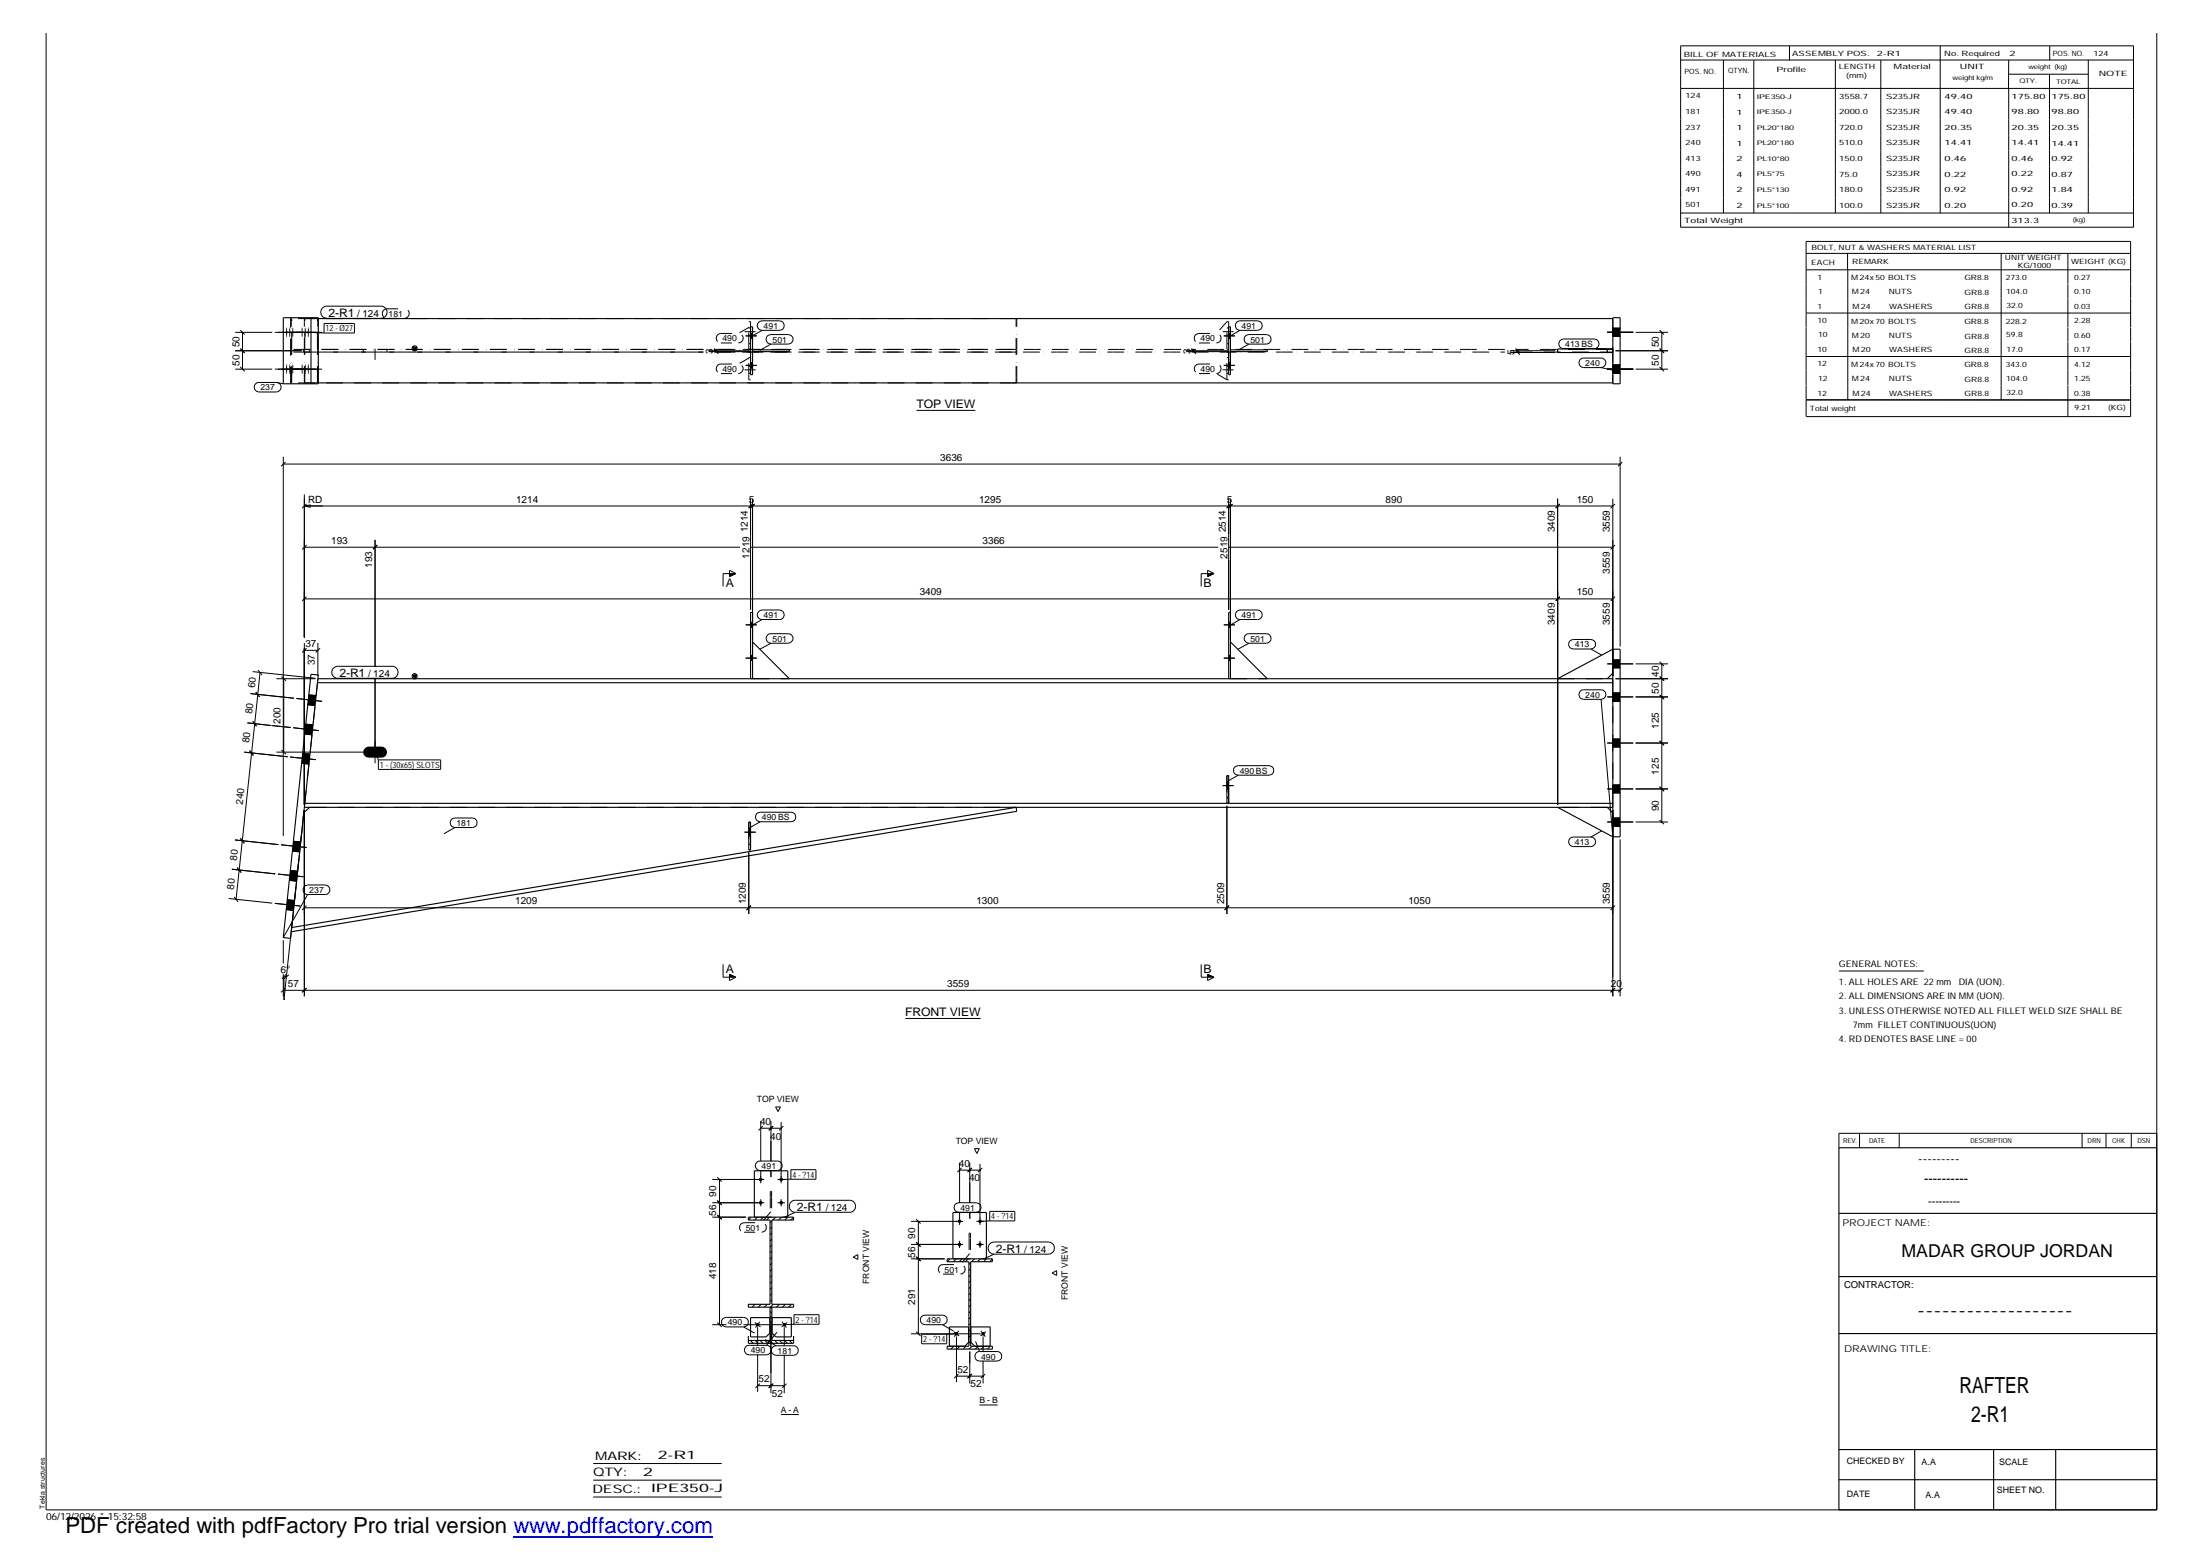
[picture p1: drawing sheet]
<svg xmlns="http://www.w3.org/2000/svg" width="420mm" height="297mm" viewBox="0 0 420 297" stroke-linecap="round" stroke-linejoin="round" font-family="sans-serif">
<g fill="none" stroke="#000" stroke-width=".19">
<path d="M321 8.7h86.5v34.7h-86.5zM321 11.5h86.5M321 16.9h86.5M329.1 11.5v29.2M334.9 11.5v29.2M341.8 8.8v2.7M350.5 11.5v29.2M359.2 11.5v29.2M370.5 8.7v32M383.6 11.5v5.4M383.6 14.2h15.3M383.6 16.9v26.5"/>
<path d="M391.4 14.2v26.5M391.5 8.8v2.7M398.8 11.5v29.2M411.9 6.3v281.9h-403.1v-281.9M61.6 58.8l.6-.4h10.6a1.16 1.16 0 0 1 1.1 1.2 1.16 1.16 0 0 1-1.1 1.2h-10.4a1.16 1.16 0 0 1-1.1-.7 1.16 1.16 0 0 1 .3-1.3zM321 40.7h86.5M344.9 51.5h62M344.9 48.4h62M344.9 59.8h62M352.8 48.4v3.1M352.9 51.5v24.9M382.2 48.4v28"/>
<path d="M394.9 48.4v5.8M394.9 54.3v8.2M406.9 54.2v-8.1h-62v33.4M406.9 54.3v8.2M44.9 70.5h7.1M44.9 63.4h7.1M44.9 67h12.7M45.9 70l.8 .9M45.9 66.5l.8 .9-.7-.8M45.9 63l.8 .9M46.3 63.4v7.1M48.8 73.3l.6-.3h3.4a.91 .91 0 0 1 .9 .9 .91 .91 0 0 1-.9 .9h-3.4a.92 .92 0 0 1-.8-.5 .92 .92 0 0 1 .2-1z"/>
<path d="M52.5 70.5h9M52.5 63.4h9M52.8 73l1.3 .3M59.1 63.4l2.8 .2M61.9 61.8h5.8v1.8h-5.8zM135.4 67h7.8M135.4 67.1h7.8M136.4 66.7l.8 .8M136.4 66.5l.8 .9M136.8 67v.1M142.4 69.8h2.1M142.4 64.1h2.1"/>
<path d="M143.3 69.3h.4M143.3 70.3h.4M143.3 63.7h.4M143.3 64.6h.4M144.9 61.5l.6-.3h3.3a.91 .91 0 0 1 1 1 .91 .91 0 0 1-1 .9h-3.3a.91 .91 0 0 1-.8-.6 .91 .91 0 0 1 .2-1zM145.5 63.1l-2 1.1M146.6 64.1l.6-.2h3.3a.91 .91 0 0 1 1 .9 .91 .91 0 0 1-1 .9h-3.3a.93 .93 0 0 1-.8-.6 .93 .93 0 0 1 .2-1zM147.2 65.7l-2.1 1.2M175 78.3h11.3M226.6 67h7.9M226.6 67.1h7.9M227.5 66.7l.9 .8"/>
<path d="M227.5 66.5l.9 .9M228 67v.1M233.7 69.8h2.1M233.7 64.1h2.1M234.7 69.3h.3M234.7 70.3h.3M234.7 63.7h.3M234.7 64.6h.3M236.2 61.5l.6-.3h3.4a.91 .91 0 0 1 .8 1 .91 .91 0 0 1-.8 .9h-3.4a.93 .93 0 0 1-.8-.6 .93 .93 0 0 1 .2-1zM236.8 63.1l-2.1 1.1M237.9 64.1l.6-.2h3.4a.91 .91 0 0 1 .8 .9 .91 .91 0 0 1-.8 .9h-3.4a.91 .91 0 0 1-.8-.6 .91 .91 0 0 1 .2-1zM238.5 65.7l-2.1 1.2"/>
<path d="M288.5 67h8.5M288.5 67.3h8.5M289.4 66.9l.9 .8M289.4 66.5l.9 .9M289.9 67v.3M297.9 65l.7-.3h5.9a.91 .91 0 0 1 .9 .9 .91 .91 0 0 1-.9 .9h-5.9a.91 .91 0 0 1-.8-.5 .91 .91 0 0 1 .1-1zM301.8 68.6l.7-.2h3.3a.91 .91 0 0 1 .9 .9 .91 .91 0 0 1-.9 .9h-3.3a.94 .94 0 0 1-.9-.6 .94 .94 0 0 1 .2-1zM304.5 66.5l2.5 .1M305.8 70.2l2.5 .5M307 70.5h4.9M307 63.4h4.9M308 71.2h1.4"/>
<path d="M308 69.7h1.4M308 64.2h1.4M308 62.7h1.4M308.5 67h10.1M312.4 70.5h6.2M312.4 63.4h6.2M316.9 70l.9 .9M316.9 66.5l.9 .9-.8-.8M316.9 63l.9 .9M317.4 63.4v7.1M344.9 68.1h62M344.9 76.3l62 .1"/>
<path d="M394.9 62.6v2.6M394.9 65.3v8.2M394.9 73.6v5.9M406.9 62.6v2.6M406.9 65.3v8.2M406.9 73.6v5.9h-62M54.1 88.6h255.3M54.1 87.2v72.4M54.5 88.2l-.8 .8M58.1 94.4v27.3M58.1 96.6h249.9M58.1 96.6l1.3 .2"/>
<path d="M58.5 96.2l-.8 .8M59.4 96.4l-1.3 .2M143.3 95.2v21.2M143.7 95.2v26.8M143.8 96.2l-.8 .8M144.1 96.2l-.8 .8 .8-.7M234.7 95.2v21.2M235 95.2v26.8M235 96.3l-.8 .7M235.1 96.2l-.8 .8M235.4 96.2l-.8 .8 .8-.7M297.5 95.2v58.5"/>
<path d="M297.9 96.2l-.8 .8M308 95.2v33.9M308.4 96.2l-.8 .8M309.4 87.2v36.2M309.8 88.2l-.8 .8M58.1 104.5h83.3M58.1 114.3h249.9M58.5 104l-.8 .9M58.5 113.9l-.8 .8M71.3 104.8l.8-.8-.9 .9M71.6 103.1v24.1M139.3 108.9l1.2 .6-1.2 .6z"/>
<path d="M140.5 109.5h-2.4v2.5M142.4 119.3h2.1M143.3 118.8h.4M143.3 119.8h.4M143.4 104.5h89.3M144.9 116.7l.6-.3h3.3a.91 .91 0 0 1 1 1 .91 .91 0 0 1-1 .9h-3.3a.88 .88 0 0 1-.8-.6 .88 .88 0 0 1 .2-1zM145.5 118.3l-2 1.2M230.6 108.9l1.3 .6-1.3 .6zM231.9 109.5h-2.5v2.5M233.7 119.3h2.1M234.7 118.8h.3M234.7 119.8h.3"/>
<path d="M234.7 104.5h73.3M236.2 116.7l.6-.3h3.4a.91 .91 0 0 1 .8 1 .91 .91 0 0 1-.8 .9h-3.4a.91 .91 0 0 1-.8-.6 .91 .91 0 0 1 .2-1zM236.8 118.3l-2.1 1.2M297.9 113.9l-.8 .8M308.4 104l-.8 .9M308.4 113.9l-.8 .8M47.2 138l4.6 .5M47.8 132.4l8.3 .9M48.3 137.7l.7 .9M48.3 128.2l11.9 1.3M48.9 132.1l.7 .9M49.3 127.9l.7 .9"/>
<path d="M49.7 128.4l-4.6 43.3M51.9 138.5l3.6 .4M52.8 129.6h7.4M53.8 129.1l.8 .8M54.2 129.6v14M56 138.9l4.9 .6M56.6 133.3l4.9 .6M58.1 122.8v30.9M58.1 124.1h2.6M58.4 138.2l1.4 .2M58.5 123.7l-.8 .9M58.8 134.5l1.4 .2"/>
<path d="M59 132.7l1.4 .1M60.7 122.8v6.3M61.1 123.7l-.8 .9M63.5 127.7l.8-.5h10.6a1.14 1.14 0 0 1 1.1 1.1 1.14 1.14 0 0 1-1.1 1.2h-10.4a1.14 1.14 0 0 1-1-1.8zM71.6 129.4v16.3M142.4 125.6h2.1M143.3 125.1h.4M143.3 126.1h.4M146.6 121.2l.6-.2h3.3a.91 .91 0 0 1 1 .9 .91 .91 0 0 1-1 .9h-3.3a.94 .94 0 0 1-.8-.6 .94 .94 0 0 1 .2-1zM147.2 122.8l-2.1 1.1M233.7 125.6h2.1M234.7 125.1h.3"/>
<path d="M234.7 126.1h.3M237.9 121.2l.6-.2h3.4a.91 .91 0 0 1 .8 .9 .91 .91 0 0 1-.8 .9h-3.4a.92 .92 0 0 1-.8-.6 .92 .92 0 0 1 .2-1zM238.5 122.8l-2.1 1.1M299.8 122.3l.7-.2h3.3a.91 .91 0 0 1 .9 .9 .91 .91 0 0 1-.9 .9h-3.3a.91 .91 0 0 1-.9-.6 .91 .91 0 0 1 .2-1zM301.8 131.9l.7-.2h3.3a.91 .91 0 0 1 .9 .9 .91 .91 0 0 1-.9 .9h-3.3a.93 .93 0 0 1-.9-.6 .93 .93 0 0 1 .2-1zM303.8 123.9l2.1 1.2M305.8 133.5l2.2 26.3M307 126.7h4.9M307 133h4.9M308 127.5h1.4M308 126h1.4M308 133.8h1.4"/>
<path d="M308 132.3h1.4M308.5 129.6h10.1M312.4 126.7h6.2M312.4 133h6.2M316.9 132.7l.9 .8-.8-.8M316.9 129.1l.9 .8-.8-.7M316.9 126.3l.9 .9M317.4 126.7v30.2M46.7 143.6l8.2 .9M47.7 143.3l.7 .9M52.8 143.6h20.9M53.8 143.2l.8 .8"/>
<path d="M55.4 144.5l4.9 .5M57.6 145.7l1.4 .2M57.8 143.8l1.4 .2M58.1 154.6l-3.4 31.9M58.1 154.6v35.6M58.2 140.1l1.4 .2M71.6 143.6l.7 1.5M72.3 145.1h11.9v1.8h-11.9zM86.2 156.4l.7-.2h3.3a.91 .91 0 0 1 .9 .9 .91 .91 0 0 1-.9 .9h-3.3a.93 .93 0 0 1-.8-.6 .93 .93 0 0 1 .1-1zM86.9 158l-2.1 1.2M142.2 158.9h2.1M143 159.5h.3"/>
<path d="M143 158.2h.3M144.5 155.3l.7-.2h5.8a.91 .91 0 0 1 1 .9 .91 .91 0 0 1-1 .9h-5.8a.93 .93 0 0 1-.8-.6 .93 .93 0 0 1 .1-1zM145.2 156.9l-2.1 1.2M233.5 150h2.1M234.3 150.7h.4M234.3 149.3h.4M234.3 153.8v20.7M235.8 146.4l.7-.2h5.9a.91 .91 0 0 1 .8 .9 .91 .91 0 0 1-.8 .9h-5.9a.91 .91 0 0 1-.9-.6 .91 .91 0 0 1 .2-1zM236.5 148l-2.1 1.2M305.9 158.6l-2.1 1.2M307 141.8h4.9M307 150.6h4.9"/>
<path d="M307 156.9h4.9M308 142.6h1.4M308 141.1h1.4M308 151.4h1.4M308 149.8h1.4M308 157.7h1.4M308 156.2h1.4M308 154.6v35.6M312.4 141.8h6.2M312.4 150.6h6.2M312.4 156.9h6.2M316.9 156.5l.9 .8"/>
<path d="M316.9 150.2l.9 .8M316.9 141.4l.9 .9M43.7 171.5l8.3 .9M44.3 165.9l8.3 .9M44.7 171.2l.8 1M44.9 160.3l8.3 .9M45.3 165.6l.8 1M45.9 160l.8 1M52.5 172.5l4.9 .5M53.1 166.9l4.9 .5M53.7 161.3l4.8 .5M54.1 179.5v4.4"/>
<path d="M54.7 173.6l1.3 .2M54.9 171.8l1.4 .1M55.2 168l1.4 .2M55.5 166.2l1.4 .1M55.8 162.5l1.4 .1M56 160.6l1.4 .1M58.1 169.2l.7-.3h3.3a.91 .91 0 0 1 .9 .9 .91 .91 0 0 1-.9 1h-3.3a.91 .91 0 0 1-.8-.6 .91 .91 0 0 1 .1-1zM58.1 173.3h249.9M58.5 172.9l-.8 .8M58.8 170.8l-4.7 8.2M143 162.7v11.8M143.4 172.9l-.8 .8"/>
<path d="M234.7 172.9l-.8 .8M299.8 160l.7-.2h3.3a.91 .91 0 0 1 .9 .9 .91 .91 0 0 1-.9 .9h-3.3a.92 .92 0 0 1-.9-.6 .92 .92 0 0 1 .2-1zM308.4 172.9l-.8 .8M309.4 160.2v30M54.1 186v4.2M54.1 189h255.3M54.2 186.4l.5 .1-.5 4.4zM54.5 188.6l-.8 .8M54.7 186l-.9 .8M55.2 186.1l-.9 .7M58.5 188.6l-.8 .8M138.1 184.1v2.4h2.4"/>
<path d="M139.3 186l1.2 .5-1.2 .7zM172.9 194.4h14.4M229.4 184.1v2.4h2.5M230.6 186l1.3 .5-1.3 .7zM308.4 188.6l-.8 .8 .8-.7M309.8 188.6l-.8 .8M351.2 185.4h16.2M145.3 214v7.7M145.3 215.4h3.9M145.7 215l-.8 .8M147.2 214v7.7M147.7 215l-.9 .8"/>
<path d="M148.1 211.3h1l-.5 .9zM149.2 214.2v11.7M149.6 215l-.8 .8M186.1 219.3h.9l-.4 .9zM355.1 216.4v2.7M362.7 216.4v2.7M397.6 216.4v2.7M402.2 216.4v2.7M407 216.4v2.7M411.9 216.4h-60.7v2.7M136 229.6h10M136 225.2h10"/>
<path d="M136 232.4h6.5M137 231.9l.8 .9M137 229.2l.8 .8M137 224.7l.8 .9M137.4 225.2v27.7M143.5 232.4l-.6 .5M144.5 221.9l.3-.2 .4-.1h3.3a.91 .91 0 0 1 .9 1 .91 .91 0 0 1-.9 .9h-3.3a.92 .92 0 0 1-.9-.6 .92 .92 0 0 1 .2-1zM144.7 232.4l-.6 .5M145.3 223.4v2.5M145.3 228.9v1.4M145.8 232.4l-.6 .5M146.9 232.4l-.5 .5"/>
<path d="M147.2 223.4v1.3M147.4 238.8l-.3 .4M147.4 237.7l-.3 .3M147.4 236.5l-.3 .4M147.4 235.4l-.3 .3M147.4 234.2l-.3 .4M147.4 233l-.3 .4M148.1 232.4l-.5 .5M148.5 229.6h1.4M148.5 225.2h1.4M149.2 228.9v1.4M149.3 232.4l-.6 .5"/>
<path d="M150.4 232.4l-.5 .5M150.9 229.6l.8-.5h10.5a1.14 1.14 0 0 1 1.2 1.2 1.14 1.14 0 0 1-1.2 1.1h-10.3a1.14 1.14 0 0 1-1-1.8zM151 223.3h4.8v1.8h-4.8zM151 225.1l-1.8 .1M151.6 232.4l-.6 .5M151.9 231.4l-2.1 1M162.9 240l.9-.5v.9zM174 237.6h9.9M174 233.2h9.9M175 239.9l.8 .8M175 237.1l.8 .9M175 232.7l.8 .9"/>
<path d="M175.4 233.2v21.4M182.5 229.9l.6-.3h3.3a.91 .91 0 0 1 1 .9 .91 .91 0 0 1-1 .9h-3.3a.93 .93 0 0 1-.8-.5 .93 .93 0 0 1 .2-1zM183.3 221.9v7.7M183.3 231.4v2.4M183.3 236.9v1.3M183.3 223.4h3.9M183.6 223l-.8 .8M185.2 221.9v7.7M185.2 231.4v1.2M185.6 223l-.8 .8M186.5 237.6h1.4M186.5 233.2h1.4"/>
<path d="M187.2 222.2v11.6M187.2 236.9v1.3M187.6 223l-.8 .8M189 231.3h4.8v1.8h-4.8zM189 233.1l-1.8 .1M189.1 237.4l.3-.2 .5-.1h10.3a1.16 1.16 0 0 1 1.2 1.2 1.16 1.16 0 0 1-1.2 1.1h-10.3a1.15 1.15 0 0 1-1.1-.7 1.15 1.15 0 0 1 .3-1.3zM189.9 239.4l-2.1 1M136 252.9h2.7M137 252.5l.8 .8M138 251.7l.7-.2h3.3a.91 .91 0 0 1 .9 .9 .91 .91 0 0 1-.9 .9h-3.3a.91 .91 0 0 1-.9-.6 .91 .91 0 0 1 .2-1zM142 252.9h7.3M142 253.3l2.1 1.2"/>
<path d="M142.4 257.1l.7-.3h3.3a.91 .91 0 0 1 .9 .9 .91 .91 0 0 1-.9 .9h-3.3a.94 .94 0 0 1-.8-.5 .94 .94 0 0 1 .1-1zM143 249l-.1 .1M143.3 255.9l.5 .5M144.1 252.5l1.1 .8M144.2 249l-.6 .5M144.2 255.9l.6 .5M144.7 253.4v3.5M144.7 258.6v7.1M145.1 252.3l-.8 1.1M145.2 255.9l.5 .5M145.4 249l-.6 .5M146.1 255.9l.5 .5"/>
<path d="M146.1 255.7l2.1 1.2M146.5 249l-.5 .5M147 255.9l.6 .5M147.1 250.3l.3 .4M147.1 251.3l.3 .3M147.1 252.2l.3 .3M147.1 253.1l.3 .4M147.1 254.1l.3 .3M147.1 255l.3 .3M147.2 249.5l.2 .3M147.2 253.4v12.6M147.4 248.1l-.3 .3"/>
<path d="M147.4 247l-.3 .3M147.4 245.8l-.3 .4M147.4 244.6l-.3 .4M147.4 243.5l-.3 .3M147.4 242.3l-.3 .4M147.4 241.2l-.3 .3M147.4 240l-.3 .4M147.6 257.2l.6-.3h3.4a.91 .91 0 0 1 .8 .9 .91 .91 0 0 1-.8 .9h-3.4a.92 .92 0 0 1-.8-.5 .92 .92 0 0 1 .2-1zM147.7 249l-.5 .5M148 255.9l.5 .5M148.4 254.3l-2 2.5M148.8 249l-.5 .5"/>
<path d="M148.9 255.9l.5 .5M149.4 252.3l.8 1.1M149.8 253.4v3.5M149.8 258.7v7.3M149.8 255.9l.6 .5M150 249l-.6 .5M150.3 252.5l-1 .8M150.7 255.9l.6 .5M151.1 249l-.5 .5M151.6 251h4.8v1.8h-4.8zM151.6 252.8l-1.8 .1M174 254.6h13.3"/>
<path d="M174 240.3h6.4M175 254.2l.8 .8M176 251.3l.7-.2h3.3a.91 .91 0 0 1 .9 .9 .91 .91 0 0 1-.9 .9h-3.3a.92 .92 0 0 1-.9-.6 .92 .92 0 0 1 .2-1zM176 254.7h4.8v1.8h-4.8zM180 252.9l2.1 1.2M181 257l-.1 .1M181.4 240.3l-.5 .6M182.1 254.2l1.1 .8M182.2 257l-.6 .5M182.6 240.3l-.5 .6M182.7 255.1v8.7M182.7 254.6l-1.9 .1"/>
<path d="M183.1 254.1l-.9 1.1M183.3 257l-.5 .5M183.8 240.3l-.6 .6M184.5 257l-.6 .5M184.9 240.3l-.5 .6M185.2 258v6.1M185.4 256.1l-.4 .3M185.4 254.9l-.4 .4M185.4 253.8l-.4 .3M185.4 252.6l-.4 .4M185.4 251.4l-.4 .4M185.4 250.3l-.4 .3"/>
<path d="M185.4 249.1l-.4 .4M185.4 248l-.4 .3M185.4 246.8l-.4 .4M185.4 245.6l-.4 .4M185.4 244.5l-.4 .3M185.4 243.4l-.4 .3M185.4 242.2l-.4 .3M185.4 241l-.4 .4M185.6 257l-.5 .5M186.1 240.3l-.6 .6M186.3 256.1l.8 1.9M186.4 258.3l.7-.3h3.3a.91 .91 0 0 1 .9 .9 .91 .91 0 0 1-.9 .9h-3.3a.93 .93 0 0 1-.8-.6 .93 .93 0 0 1 .1-.9z"/>
<path d="M186.8 257l-.5 .5M187.2 240.3l-.5 .6M187.3 254.1l.9 1.1M187.7 255.1v2.9M187.7 259.8v4.3M188 257l-.6 .5M188.3 254.2l-1.1 .8M188.4 240.3l-.5 .6M189.1 257l-.5 .5M189.5 240.4l-.5 .5M200.9 243l.9-.4v.9zM113.3 279.4h24.5"/>
<path d="M144.7 264.5h5.1M145.1 264.1l-.8 .9M147.7 264.1l-.9 .9M149.1 270h3.5M150.2 264.1l-.8 .9M182.7 262.7h5M183 262.3l-.8 .8M185.6 262.3l-.8 .8M187.1 268.2h3.4M188.2 262.3l-.9 .8M113.3 282.6h24.5M113.3 285.8h24.5"/>
</g>
<g fill="#000">
<path d="M78.8 66.3h.8l-.4 .7zM139.3 109.5h1.2l-1.2 .6zM230.6 109.5h1.3l-1.3 .6zM78.8 128.8h.8l-.4 .8zM139.3 186l1.2 .5h-1.2zM230.6 186l1.3 .5h-1.3z"/>
<path d="M54.7 62.6h.1l.1 .7-.1 1.1-.1-.4z" fill-rule="evenodd"/>
<path d="M54.7 69.5l.2 .8-.1 1.1-.1-.4z" fill-rule="evenodd"/>
<path d="M55.3 62.5l.2 .8-.1 1.1-.2-.4z" fill-rule="evenodd"/>
<path d="M55.3 69.5l.2 .8-.1 1.1-.2-.4z" fill-rule="evenodd"/>
<path d="M55.9 62.6l.1 .8v1l-.2-.3z" fill-rule="evenodd"/>
<path d="M55.9 69.5l.1 1v.9l-.2-.3z" fill-rule="evenodd"/>
<path d="M57.7 62.5l.1 .3-.1 1.6z" fill-rule="evenodd"/>
<path d="M57.7 69.5l.1 1.6-.1 .3z" fill-rule="evenodd"/>
<path d="M58.3 62.5l.1 .4-.1 1.5-.1-1z" fill-rule="evenodd"/>
<path d="M58.3 69.5l.1 .4-.1 1.5-.1-.9z" fill-rule="evenodd"/>
<path d="M58.8 62.5l.2 .4-.1 1.5-.1-.8z" fill-rule="evenodd"/>
<path d="M58.8 69.5l.2 .4-.1 1.5-.1-.8z" fill-rule="evenodd"/>
<path d="M143.3 69.3h.4v1h-.4z" fill-rule="evenodd"/>
<path d="M143.3 69.3h.4v1h-.4z" fill-rule="evenodd"/>
<path d="M143.3 63.7h.4v.9h-.4z" fill-rule="evenodd"/>
<path d="M143.3 63.7h.4v.9h-.4z" fill-rule="evenodd"/>
<path d="M234.7 69.3h.3v1h-.3z" fill-rule="evenodd"/>
<path d="M234.7 69.3h.3v1h-.3z" fill-rule="evenodd"/>
<path d="M234.7 63.7h.3v.9h-.3z" fill-rule="evenodd"/>
<path d="M234.7 63.7h.3v.9h-.3z" fill-rule="evenodd"/>
<path d="M308 69.7h1.4v1.5h-1.4z" fill-rule="evenodd"/>
<path d="M308 62.7h1.4v1.5h-1.4z" fill-rule="evenodd"/>
<path d="M308 69.7h1.4v1.5h-1.4z" fill-rule="evenodd"/>
<path d="M308 62.7h1.4v1.5h-1.4z" fill-rule="evenodd"/>
<path d="M308 69.7h1.4v1.5h-1.4z" fill-rule="evenodd"/>
<path d="M308 62.7h1.4v1.5h-1.4z" fill-rule="evenodd"/>
<path d="M308 69.7h1.4v1.5h-1.4z" fill-rule="evenodd"/>
<path d="M308 62.7h1.4v1.5h-1.4z" fill-rule="evenodd"/>
<path d="M308 69.7h1.4v1.5h-1.4z" fill-rule="evenodd"/>
<path d="M308 62.7h1.4v1.5h-1.4z" fill-rule="evenodd"/>
<path d="M143.3 118.8h.4v1h-.4z" fill-rule="evenodd"/>
<path d="M143.3 118.8h.4v1h-.4z" fill-rule="evenodd"/>
<path d="M234.7 118.8h.3v1h-.3z" fill-rule="evenodd"/>
<path d="M234.7 118.8h.3v1h-.3z" fill-rule="evenodd"/>
<path d="M59 132.7l1.4 .1-.2 1.9-1.4-.2z" fill-rule="evenodd"/>
<path d="M59 132.7l1.4 .1-.2 1.9-1.4-.2z" fill-rule="evenodd"/>
<path d="M143.3 125.1h.4v1h-.4z" fill-rule="evenodd"/>
<path d="M143.3 125.1h.4v1h-.4z" fill-rule="evenodd"/>
<path d="M234.7 125.1h.3v1h-.3z" fill-rule="evenodd"/>
<path d="M234.7 125.1h.3v1h-.3z" fill-rule="evenodd"/>
<path d="M308 126h1.4v1.5h-1.4z" fill-rule="evenodd"/>
<path d="M308 126h1.4v1.5h-1.4z" fill-rule="evenodd"/>
<path d="M308 132.3h1.4v1.5h-1.4z" fill-rule="evenodd"/>
<path d="M308 132.3h1.4v1.5h-1.4z" fill-rule="evenodd"/>
<path d="M57.8 143.8l1.4 .2-.2 1.9-1.4-.2z" fill-rule="evenodd"/>
<path d="M57.8 143.8l1.4 .2-.2 1.9-1.4-.2z" fill-rule="evenodd"/>
<path d="M58.4 138.2l1.4 .2-.2 1.9-1.4-.2z" fill-rule="evenodd"/>
<path d="M58.4 138.2l1.4 .2-.2 1.9-1.4-.2z" fill-rule="evenodd"/>
<path d="M69.7 142.9l.7-.4h2.5a1.06 1.06 0 0 1 1 1.1 1.06 1.06 0 0 1-1 1h-2.5a1.02 1.02 0 0 1-1-.6 1.02 1.02 0 0 1 .3-1.1z" fill-rule="evenodd"/>
<path d="M143 158.2h.3v1.3h-.3z" fill-rule="evenodd"/>
<path d="M234.3 149.3h.4v1.4h-.4z" fill-rule="evenodd"/>
<path d="M308 141.1h1.4v1.5h-1.4z" fill-rule="evenodd"/>
<path d="M308 141.1h1.4v1.5h-1.4z" fill-rule="evenodd"/>
<path d="M308 149.8h1.4v1.6h-1.4z" fill-rule="evenodd"/>
<path d="M308 149.8h1.4v1.6h-1.4z" fill-rule="evenodd"/>
<path d="M308 156.2h1.4v1.5h-1.4z" fill-rule="evenodd"/>
<path d="M308 156.2h1.4v1.5h-1.4z" fill-rule="evenodd"/>
<path d="M54.9 171.8l1.4 .1-.3 1.9-1.3-.2z" fill-rule="evenodd"/>
<path d="M54.9 171.8l1.4 .1-.3 1.9-1.3-.2z" fill-rule="evenodd"/>
<path d="M55.5 166.2l1.4 .1-.3 1.9-1.4-.2z" fill-rule="evenodd"/>
<path d="M55.5 166.2l1.4 .1-.3 1.9-1.4-.2z" fill-rule="evenodd"/>
<path d="M56 160.6l1.4 .1-.2 1.9-1.4-.1z" fill-rule="evenodd"/>
<path d="M56 160.6l1.4 .1-.2 1.9-1.4-.1z" fill-rule="evenodd"/>
<path d="M145 229.3h.4a.34 .34 0 0 1 .2 .4 .34 .34 0 0 1-.5 .2 .34 .34 0 0 1-.1-.6z" fill-rule="evenodd"/>
<path d="M145.1 224.9a.35 .35 0 0 1 .5 .1 .35 .35 0 0 1-.2 .5h-.3l-.2-.2z" fill-rule="evenodd"/>
<path d="M149 229.3h.4a.34 .34 0 0 1 .1 .4 .34 .34 0 0 1-.5 .2 .34 .34 0 0 1 0-.6z" fill-rule="evenodd"/>
<path d="M149.1 224.9a.35 .35 0 0 1 .4 .1 .35 .35 0 0 1-.1 .5h-.3l-.2-.2z" fill-rule="evenodd"/>
<path d="M183 237.3a.36 .36 0 0 1 .5 .1 .36 .36 0 0 1-.1 .5h-.3l-.2-.2z" fill-rule="evenodd"/>
<path d="M183 232.9l.4-.1a.34 .34 0 0 1 .2 .5 .34 .34 0 0 1-.5 .1 .34 .34 0 0 1-.1-.5z" fill-rule="evenodd"/>
<path d="M186.9 237.3a.36 .36 0 0 1 .6 .1 .36 .36 0 0 1-.2 .5h-.3l-.1-.2z" fill-rule="evenodd"/>
<path d="M186.9 232.9l.4-.1a.34 .34 0 0 1 .2 .5 .34 .34 0 0 1-.5 .1 .34 .34 0 0 1-.1-.5z" fill-rule="evenodd"/>
<circle cx="144.7" cy="252.9" r=".34"/>
<circle cx="149.8" cy="252.9" r=".34"/>
<circle cx="182.7" cy="254.6" r=".34"/>
<circle cx="187.8" cy="254.6" r=".34"/>
</g>
<g fill="none" stroke="#000" stroke-width=".19" stroke-dasharray="2.1 2.1" stroke-linecap="butt">
<path d="M73.9 59h3.4M73.9 59a.91 .91 0 0 0-.9 .9 .91 .91 0 0 0 .9 .9M69.4 67.2v-.5M71.6 68.7v-3.5M73.9 67.2v-.5M73.9 60.8h3.4M77.3 60.8a.91 .91 0 0 0 .8-.9 .91 .91 0 0 0-.8-.9M137.7 71.3h3.3M137.7 69.5h3.3M137.7 69.5a.91 .91 0 0 0-.9 .9 .91 .91 0 0 0 .9 .9M137.7 65.5h3.3M137.7 63.7h3.3"/>
<path d="M137.7 63.7a.91 .91 0 0 0-.9 .9 .91 .91 0 0 0 .9 .9M141 71.3a.91 .91 0 0 0 .9-.9 .91 .91 0 0 0-.9-.9M141 65.5a.91 .91 0 0 0 .9-.9 .91 .91 0 0 0-.9-.9M143.1 68.3l-2.1 1.2M143.1 62.5l-2.1 1.2M143.3 64h-.3M143.3 62.6h-.3M143.3 69.9h-.3M143.3 71.3h-.3M144.3 63.3h-2.1M144.3 70.6h-2.1M229 71.3h3.3"/>
<path d="M229 69.5h3.3M229 69.5a.91 .91 0 0 0-.9 .9 .91 .91 0 0 0 .9 .9M229 65.5h3.3M229 63.7h3.3M229 63.7a.91 .91 0 0 0-.9 .9 .91 .91 0 0 0 .9 .9M232.3 71.3a.91 .91 0 0 0 .9-.9 .91 .91 0 0 0-.9-.9M232.3 65.5a.91 .91 0 0 0 .9-.9 .91 .91 0 0 0-.9-.9M234.3 72.5l-2-1.2M234.3 61.4l-2 2.3M234.7 64h-.4M234.7 62.6h-.4M234.7 69.9h-.4"/>
<path d="M234.7 71.3h-.4M235.6 63.3h-2.1M235.6 70.6h-2.1M143.3 159.5h-.3M143.3 158.2h-.3M144.3 158.9h-2.1M234.7 150.7h-.4M234.7 149.3h-.4M235.6 150h-2.1M142.1 235.2h3.4M142.1 233.4h3.4M142.1 233.4a.91 .91 0 0 0-.9 .9 .91 .91 0 0 0 .9 .9"/>
<path d="M145.5 235.2a.91 .91 0 0 0 .8-.9 .91 .91 0 0 0-.8-.9M147.2 231.3l-1.7 2.1M185.2 239.3l-1.8 2.1M180.1 243.2h3.3M180.1 241.4h3.3M180.1 241.4a.91 .91 0 0 0-.9 .9 .91 .91 0 0 0 .9 .9M183.4 243.2a.91 .91 0 0 0 .9-.9 .91 .91 0 0 0-.9-.9"/>
</g>
<g fill="none" stroke="#000" stroke-width=".21">
<path d="M54.1 60.6h6.7v12.7h-6.7zM59.4 60.6v12.7M60.8 73.1h247.2M60.8 60.8h247.2M78.8 66.3h.8l-.4 .7zM143.3 62.4h.4v9.1h-.4zM143.7 66.8h7v.3h-7M234.7 62.4h.3v9.1h-.3zM235 66.8h7v.3h-7M308 60.6h1.4v12.7h-1.4zM308 66.6h-10.5v.7h10.5M59.4 128.7l1.4 .1-5.3 50.3-1.4-.1z"/>
<path d="M60.6 130.3h247.4M60.7 129.6h247.3M78.8 128.8h.8l-.4 .8zM143.3 129.6v-12.7h.4v12.7M143.7 122.5l7 7.1M234.7 129.6v-12.7h.3v12.7M235 122.5l7 7.1M308 123.9h1.4v35.9h-1.4M308 123.9v35.9M308 128.5l-1 1.1M308 123.9l-10.5 5.7M58.1 154.1h249.9"/>
<path d="M58.2 153.4h249.8M59.1 154.1l-1.1 1M143 157h.3v5.2h-.3zM234.3 153.4v-5.3h.4v5.3M297.5 154.1l10.5 5.7M307 154.1l1 1.1M55.7 177.1l138.4-23 .1 .8-138.6 23M351.2 219.1h60.7v69.1h-60.7zM142.9 232.4h8.7v.5h-4.2v16.1h4.2v.5h-8.7v-.5h4.2v-16.1h-4.2zM144.1 232.4v-8.9h6.4v8.9M351.2 231.6h60.7M142.9 255v1.4h8.7v-1.4"/>
<path d="M143.3 251.5h3.7v3l-.7 .7h-3zM147.1 249.5v6.4h-4.2M147.4 249.5v6.4h4.2M147.4 251.5h3.7v3.7h-2.9l-.8-.7zM180.9 240.3h8.6v.6h-4.1v16.1h4.1v.5h-8.6v-.5h4.1v-16.1h-4.1zM181.3 257v-3.7h3.7v2.9l-.7 .8M182 240.3v-8.8h6.4v8.8M186.1 257l-.7-.8v-2.9h3.7v3.7M351.2 254.6h60.7M351.2 243.7h60.7M351.2 276.7h60.7M365.7 276.7v11.5"/>
<path d="M380.7 276.7v11.5M392.6 276.7v11.5M351.2 282.5h60.7"/>
<circle cx="79.2" cy="66.5" r=".49"/>
<circle cx="79.2" cy="129.1" r=".49"/>
</g>
<g fill="none" stroke="#000" stroke-width=".19" stroke-dasharray="1.1 0 2.1 .7 0 1.4" stroke-linecap="butt">
<path d="M55.5 73.3v-12.7M55.6 73.1v-12.3M55.7 66.7v-5.9M55.7 73.1v-5.9M58 66.7v.5M58.1 73.1v-12.3M58.2 73.1v-5.9M58.2 67.2h76.1M58.2 66.7v-5.9M59.1 67.2v-.5M60.6 73.1v-5.9M60.6 66.7v-5.9"/>
<path d="M60.7 73.1v-12.3M60.8 73.1h-2.7M60.8 60.8h-2.7M134.3 66.7h-76.1M134.3 66.7h-78.6M134.3 67.2h-78.6M136.4 67.2h89.2M143 66.7v-5.3M143 61.4h.3M143 65.6h.3M143 68.3h.3M143 72.5v-5.3"/>
<path d="M143 67.2h.3M143.3 61.4v5.3M143.3 66.7h-.3M143.3 67.2v5.3M143.3 72.5h-.3M143.7 67.1v-.3M194.1 66.7h-57.7M194.1 67.2h-57.7M194.1 73.1v-12.3M194.2 73.1h-138.6M194.2 73.1v-12.3M194.2 60.8h-138.6"/>
<path d="M225.6 66.7h-89.2M227.6 67.2h59.8M234.3 66.7v-5.3M234.3 61.4h.4M234.3 65.6h.4M234.3 68.3h.4M234.3 72.5v-5.3M234.3 67.2h.4M234.7 61.4v5.3M234.7 66.7h-.4M234.7 67.2v5.3M234.7 72.5h-.4"/>
<path d="M235 67.1v-.3M287.4 66.7h-59.8M289.5 67.2h18.5M297.5 67.3v-.7M307 67.3v-.7M308 66.7h-18.5M308 60.8v12.3M308 66.6h-10.5M308 66.6v.7M308 67.3h-10.5M60.7 129.6l-2.6 24.5M143.3 129.6h.4"/>
<path d="M143.7 129.6h7M143.7 122.5v7.1M234.7 129.6h.3M235 129.6h7M235 122.5v7.1M297.5 129.6h9.5M308 123.9v4.6M59.1 154.1h135M143 157v5.2M143.3 157h-.3M234.3 148.1v5.3M234.3 153.4h.4"/>
<path d="M234.3 152.3h.4M234.7 153.4v-5.3M234.7 148.1h-.4M234.7 153.4h-.4M307 154.1h-9.5M308 154.1v-24.5M308 155.2v4.6M55.6 177.9l2.4-22.8M143 162.2h.3M143 161.2h.3M143.3 162.2v-5.2M144.1 232.4h6.4"/>
<path d="M147.1 227.4v5M147.4 227.4h-.3M147.4 227.4v5M147.4 232.4h-.3M185.1 235.4v4.9M185.3 235.4h-.2M185.3 235.4v4.9M181.3 257h3M182 240.3h6.4M185.3 240.3h-.2M189.1 257h-3"/>
</g>
<path d="M98 293.3h38.2" fill="none" stroke="#00f" stroke-width=".3"/>
<g font-size="4.2">
<text x="374.2" y="265.9">RAFTER</text>
<text x="376.5" y="271.4">2-R1</text>
<text x="12.5" y="292.7">PDF created with pdfFactory Pro trial version www.pdffactory.com</text>
</g>
<text font-size="3.4" x="363.1" y="239.9">MADAR GROUP JORDAN</text>
<g font-size="2.5">
<text x="366.3" y="222.1">---------</text>
<text x="367.5" y="225.9">----------</text>
<text x="366.1" y="250.9">-------------------</text>
</g>
<g font-size="2.2">
<text x="62.7" y="60.5">2-R1</text>
<text x="175" y="78">TOP VIEW</text>
<text x="138.6" y="112.1">A</text>
<text x="229.9" y="112.1">B</text>
<text x="64.8" y="129.2">2-R1</text>
<text x="138.6" y="185.7">A</text>
<text x="229.9" y="185.7">B</text>
<text x="172.9" y="194">FRONT VIEW</text>
<text x="152.2" y="231.1">2-R1</text>
<text x="190.2" y="239.1">2-R1</text>
<text x="113.3" y="281.8">QTY:</text>
<text x="113.7" y="278.6">MARK:</text>
<text x="122.9" y="281.8">2</text>
<text x="125.6" y="278.6">2-R1</text>
<text x="113.2" y="285">DESC.:</text>
<text x="124.3" y="284.9">IPE350-J</text>
</g>
<text font-size="2.1" x="368.3" y="230.1">---------</text>
<g font-size="1.9">
<text x="68.2" y="60.5">/ 124</text>
<text x="45.7" y="69.8" transform="rotate(-90 45.7 69.8)">50</text>
<text x="45.7" y="66.3" transform="rotate(-90 45.7 66.3)">50</text>
<text x="136.1" y="67.6" transform="rotate(-90 136.1 67.6)">3</text>
<text x="227.4" y="67.6" transform="rotate(-90 227.4 67.6)">3</text>
<text x="289.2" y="67.7" transform="rotate(-90 289.2 67.7)">5</text>
<text x="316.8" y="69.8" transform="rotate(-90 316.8 69.8)">50</text>
<text x="316.8" y="66.3" transform="rotate(-90 316.8 66.3)">50</text>
<text x="179.6" y="88">3636</text>
<text x="98.6" y="96">1214</text>
<text x="143" y="96">5</text>
<text x="187" y="96">1295</text>
<text x="234.3" y="96">5</text>
<text x="264.6" y="96">890</text>
<text x="301.1" y="96">150</text>
<text x="58.8" y="96">RD</text>
<text x="142.8" y="101.6" transform="rotate(-90 142.8 101.6)">1214</text>
<text x="234.1" y="101.6" transform="rotate(-90 234.1 101.6)">2514</text>
<text x="297" y="101.6" transform="rotate(-90 297 101.6)">3409</text>
<text x="307.5" y="101.6" transform="rotate(-90 307.5 101.6)">3559</text>
<text x="63.2" y="103.8">193</text>
<text x="143.2" y="106.6" transform="rotate(-90 143.2 106.6)">1219</text>
<text x="187.7" y="103.8">3366</text>
<text x="234.4" y="106.6" transform="rotate(-90 234.4 106.6)">2519</text>
<text x="71.1" y="108.4" transform="rotate(-90 71.1 108.4)">193</text>
<text x="175.6" y="113.7">3409</text>
<text x="301.1" y="113.7">150</text>
<text x="307.5" y="109.5" transform="rotate(-90 307.5 109.5)">3559</text>
<text x="297" y="119.3" transform="rotate(-90 297 119.3)">3409</text>
<text x="307.5" y="119.3" transform="rotate(-90 307.5 119.3)">3559</text>
<text x="58.3" y="123.5">37</text>
<text x="48.7" y="131.4" transform="rotate(-84 48.7 131.4)">60</text>
<text x="60.2" y="127" transform="rotate(-90 60.2 127)">37</text>
<text x="70.3" y="129.2">/ 124</text>
<text x="316.8" y="129.2" transform="rotate(-90 316.8 129.2)">40</text>
<text x="48.2" y="136.3" transform="rotate(-84 48.2 136.3)">80</text>
<text x="316.8" y="132.4" transform="rotate(-90 316.8 132.4)">50</text>
<text x="47.6" y="141.9" transform="rotate(-84 47.6 141.9)">80</text>
<text x="53.6" y="138.2" transform="rotate(-90 53.6 138.2)">200</text>
<text x="316.8" y="139.1" transform="rotate(-90 316.8 139.1)">125</text>
<text x="316.8" y="147.9" transform="rotate(-90 316.8 147.9)">125</text>
<text x="46.4" y="153.7" transform="rotate(-84 46.4 153.7)">240</text>
<text x="316.8" y="154.9" transform="rotate(-90 316.8 154.9)">90</text>
<text x="45.3" y="164.3" transform="rotate(-84 45.3 164.3)">80</text>
<text x="44.7" y="169.9" transform="rotate(-84 44.7 169.9)">80</text>
<text x="98.4" y="172.6">1209</text>
<text x="142.5" y="172.7" transform="rotate(-90 142.5 172.7)">1209</text>
<text x="186.5" y="172.6">1300</text>
<text x="233.8" y="172.7" transform="rotate(-90 233.8 172.7)">2509</text>
<text x="269" y="172.6">1050</text>
<text x="307.5" y="172.7" transform="rotate(-90 307.5 172.7)">3559</text>
<text x="53.6" y="185.7" transform="rotate(3 53.6 185.7)">6°</text>
<text x="55" y="188.4">57</text>
<text x="180.9" y="188.4">3559</text>
<text x="307.6" y="188.4">20</text>
<text x="145.2" y="214.7">40</text>
<text x="147.1" y="217.5">40</text>
<text x="183.1" y="222.7">40</text>
<text x="185.1" y="225.5">40</text>
<text x="136.8" y="232.1" transform="rotate(-90 136.8 232.1)">56</text>
<text x="136.8" y="228.5" transform="rotate(-90 136.8 228.5)">90</text>
<text x="157.7" y="231.1">/ 124</text>
<text x="174.8" y="236.5" transform="rotate(-90 174.8 236.5)">90</text>
<text x="195.6" y="239.1">/ 124</text>
<text x="136.8" y="244.2" transform="rotate(-90 136.8 244.2)">418</text>
<text x="174.8" y="240.1" transform="rotate(-90 174.8 240.1)">56</text>
<text x="174.8" y="249.1" transform="rotate(-90 174.8 249.1)">291</text>
<text x="144.9" y="263.9">52</text>
<text x="182.8" y="262">52</text>
<text x="147.4" y="266.7">52</text>
<text x="185.4" y="264.8">52</text>
<text x="8.8" y="290.2">06/12/2026 * 15:32:58</text>
</g>
<g font-size="1.8">
<text x="351.9" y="234.1">PROJECT NAME:</text>
<text x="352.2" y="245.8">CONTRACTOR:</text>
<text x="352.2" y="258.1">DRAWING TITLE:</text>
</g>
<g font-size="1.7">
<text x="62.2" y="63.3">12 - Ø27</text>
<text x="74.2" y="60.5">181</text>
<text x="138" y="65.2">490</text>
<text x="145.8" y="62.8">491</text>
<text x="147.5" y="65.4">501</text>
<text x="229.3" y="65.2">490</text>
<text x="237.1" y="62.8">491</text>
<text x="238.8" y="65.4">501</text>
<text x="138" y="71">490</text>
<text x="229.3" y="71">490</text>
<text x="298.9" y="66.2">413 BS</text>
<text x="302.8" y="69.9">240</text>
<text x="49.7" y="74.5">237</text>
<text x="145.8" y="118">491</text>
<text x="237.1" y="118">491</text>
<text x="147.5" y="122.5">501</text>
<text x="238.8" y="122.5">501</text>
<text x="300.8" y="123.6">413</text>
<text x="302.8" y="133.2">240</text>
<text x="72.6" y="146.6">1 - (30x65) SLOTS</text>
<text x="236.8" y="147.7">490 BS</text>
<text x="87.2" y="157.7">181</text>
<text x="145.5" y="156.6">490 BS</text>
<text x="300.8" y="161.3">413</text>
<text x="59.1" y="170.5">237</text>
<text x="351.2" y="184.6">GENERAL NOTES:</text>
<text x="351.2" y="190.8">2. ALL DIMENSIONS ARE IN MM (UON).</text>
<text x="351.2" y="188.1">1. ALL HOLES ARE 22 mm</text>
<text x="374.1" y="188.1">DIA (UON).</text>
<text x="351.2" y="193.5">3. UNLESS OTHERWISE NOTED ALL FILLET WELD SIZE SHALL BE</text>
<text x="353.9" y="196.2">7mm FILLET CONTINUOUS(UON)</text>
<text x="351.2" y="198.9">4. RD DENOTES BASE LINE = 00</text>
<text x="144.6" y="210.4">TOP VIEW</text>
<text x="182.5" y="218.3">TOP VIEW</text>
<text x="145.5" y="223.2">491</text>
<text x="151.3" y="224.8">4 - ?14</text>
<text x="183.4" y="231.1">491</text>
<text x="189.3" y="232.8">4 - ?14</text>
<text x="142.4" y="234.9">501</text>
<text x="166" y="245.1" transform="rotate(-90 166 245.1)">FRONT VIEW</text>
<text x="180.4" y="242.9">501</text>
<text x="204" y="248.2" transform="rotate(-90 204 248.2)">FRONT VIEW</text>
<text x="139" y="253">490</text>
<text x="151.9" y="252.5">2 - ?14</text>
<text x="176.3" y="256.2">2 - ?14</text>
<text x="177" y="252.6">490</text>
<text x="143.4" y="258.3">490</text>
<text x="148.5" y="258.4">181</text>
<text x="187.4" y="259.5">490</text>
<text x="149.1" y="269.7">A - A</text>
<text x="187.1" y="267.8">B - B</text>
<text x="352.7" y="279.5">CHECKED BY</text>
<text x="367" y="279.6">A.A</text>
<text x="381.8" y="279.7">SCALE</text>
<text x="352.7" y="285.7">DATE</text>
<text x="367.7" y="285.9">A.A</text>
<text x="381.3" y="285.1">SHEET NO.</text>
</g>
<g font-size="1.4">
<text x="321.6" y="10.9">BILL OF MATERIALS</text>
<text x="342.3" y="10.7">ASSEMBLY POS.</text>
<text x="358.4" y="10.7">2-R1</text>
<text x="371.3" y="10.6">No. Required</text>
<text x="383.8" y="10.6">2</text>
<text x="392" y="10.6">POS. NO.</text>
<text x="399.8" y="10.7">124</text>
<text x="321.7" y="14">POS. NO.</text>
<text x="330" y="14">QTYN.</text>
<text x="339.3" y="13.8">Profile</text>
<text x="351.2" y="13.2">LENGTH</text>
<text x="352.6" y="15">(mm)</text>
<text x="361.7" y="13.2">Material</text>
<text x="374.3" y="13.2">UNIT</text>
<text x="400.8" y="14.4">NOTE</text>
<text x="321.9" y="18.8">124</text>
<text x="321.9" y="21.7">181</text>
<text x="331.6" y="18.9">1</text>
<text x="331.6" y="21.9">1</text>
<text x="351.2" y="18.8">3558.7</text>
<text x="351.2" y="21.8">2000.0</text>
<text x="360.2" y="18.8">S235JR</text>
<text x="360.2" y="21.8">S235JR</text>
<text x="371.4" y="18.9">49.40</text>
<text x="371.4" y="21.8">49.40</text>
<text x="384.2" y="18.8">175.80</text>
<text x="384.2" y="21.8">98.80</text>
<text x="391.8" y="18.9">175.80</text>
<text x="391.8" y="21.8">98.80</text>
<text x="321.9" y="24.8">237</text>
<text x="321.9" y="27.7">240</text>
<text x="331.6" y="24.8">1</text>
<text x="331.6" y="27.8">1</text>
<text x="351.2" y="24.8">720.0</text>
<text x="351.2" y="27.8">510.0</text>
<text x="360.2" y="24.8">S235JR</text>
<text x="360.2" y="27.8">S235JR</text>
<text x="371.4" y="24.8">20.35</text>
<text x="371.4" y="27.8">14.41</text>
<text x="384.2" y="24.8">20.35</text>
<text x="384.2" y="27.7">14.41</text>
<text x="391.8" y="24.8">20.35</text>
<text x="391.8" y="27.8">14.41</text>
<text x="321.9" y="30.7">413</text>
<text x="321.9" y="33.6">490</text>
<text x="331.6" y="30.8">2</text>
<text x="331.6" y="33.8">4</text>
<text x="351.2" y="30.7">150.0</text>
<text x="351.2" y="33.7">75.0</text>
<text x="360.2" y="30.7">S235JR</text>
<text x="360.2" y="33.7">S235JR</text>
<text x="371.4" y="30.8">0.46</text>
<text x="371.4" y="33.7">0.22</text>
<text x="384.2" y="30.7">0.46</text>
<text x="384.2" y="33.7">0.22</text>
<text x="391.8" y="30.8">0.92</text>
<text x="391.8" y="33.7">0.87</text>
<text x="321.9" y="36.6">491</text>
<text x="321.9" y="39.6">501</text>
<text x="331.6" y="36.7">2</text>
<text x="331.6" y="39.7">2</text>
<text x="351.2" y="36.7">180.0</text>
<text x="351.2" y="39.7">100.0</text>
<text x="360.2" y="36.6">S235JR</text>
<text x="360.2" y="39.7">S235JR</text>
<text x="371.4" y="36.7">0.92</text>
<text x="371.4" y="39.7">0.20</text>
<text x="384.2" y="36.6">0.92</text>
<text x="384.2" y="39.6">0.20</text>
<text x="391.8" y="36.7">1.84</text>
<text x="391.8" y="39.7">0.39</text>
<text x="321.6" y="42.7">Total Weight</text>
<text x="345.9" y="47.7">BOLT, NUT &amp; WASHERS MATERIAL LIST</text>
<text x="384.1" y="42.6">313.3</text>
<text x="345.9" y="50.5">EACH</text>
<text x="347.1" y="53.4">1</text>
<text x="353.5" y="53.5">M 24x 50 BOLTS</text>
<text x="353.7" y="50.5">REMARK</text>
<text x="375.2" y="53.5">GR8.8</text>
<text x="382.9" y="49.6">UNIT WEIGHT</text>
<text x="383.1" y="53.5">273.0</text>
<text x="385.4" y="51.2">KG/1000</text>
<text x="395.6" y="50.4">WEIGHT (KG)</text>
<text x="396.1" y="53.4">0.27</text>
<text x="347.1" y="59">1</text>
<text x="347.2" y="56.1">1</text>
<text x="353.7" y="56.2">M 24</text>
<text x="353.8" y="59">M 24</text>
<text x="360.7" y="56.2">NUTS</text>
<text x="360.8" y="59">WASHERS</text>
<text x="375.2" y="56.3">GR8.8</text>
<text x="375.2" y="59.1">GR8.8</text>
<text x="383.2" y="56.1">104.0</text>
<text x="383.2" y="58.9">32.0</text>
<text x="396.1" y="56.2">0.10</text>
<text x="396.1" y="59">0.03</text>
<text x="347.1" y="61.7">10</text>
<text x="347.2" y="64.4">10</text>
<text x="353.5" y="61.8">M 20x 70 BOLTS</text>
<text x="353.7" y="64.5">M 20</text>
<text x="360.7" y="64.5">NUTS</text>
<text x="375.2" y="61.8">GR8.8</text>
<text x="375.2" y="64.6">GR8.8</text>
<text x="383.1" y="61.8">228.2</text>
<text x="383.2" y="64.4">59.8</text>
<text x="396.1" y="61.7">2.28</text>
<text x="396.1" y="64.5">0.60</text>
<text x="347.1" y="67.3">10</text>
<text x="347.1" y="70">12</text>
<text x="353.5" y="70.1">M 24x 70 BOLTS</text>
<text x="353.8" y="67.3">M 20</text>
<text x="360.8" y="67.3">WASHERS</text>
<text x="375.2" y="70.1">GR8.8</text>
<text x="375.2" y="67.4">GR8.8</text>
<text x="383.1" y="70">343.0</text>
<text x="383.2" y="67.2">17.0</text>
<text x="396.1" y="67.2">0.17</text>
<text x="396.1" y="70">4.12</text>
<text x="347.1" y="75.6">12</text>
<text x="347.2" y="72.7">12</text>
<text x="353.7" y="72.8">M 24</text>
<text x="353.8" y="75.6">M 24</text>
<text x="360.7" y="72.8">NUTS</text>
<text x="360.8" y="75.6">WASHERS</text>
<text x="375.2" y="72.9">GR8.8</text>
<text x="375.2" y="75.7">GR8.8</text>
<text x="383.2" y="72.7">104.0</text>
<text x="383.2" y="75.4">32.0</text>
<text x="396.1" y="72.8">1.25</text>
<text x="396.1" y="75.5">0.38</text>
<text x="345.7" y="78.5">Total weight</text>
<text x="396.2" y="78.3">9.21</text>
<text x="402.6" y="78.3">(KG)</text>
</g>
<g font-size="1.3">
<text x="352" y="218.3">REV.</text>
<text x="357" y="218.2">DATE</text>
<text x="376.3" y="218.2">DESCRIPTION</text>
<text x="398.7" y="218.2">DRN</text>
<text x="403.4" y="218.2">CHK</text>
<text x="408.2" y="218.3">DSN</text>
<text x="8.6" y="288" transform="rotate(-90 8.6 288)">Tekla structures</text>
</g>
<g font-size="1.2">
<text x="372.9" y="15.2">weight kg/m</text>
<text x="385.7" y="15.9">QTY.</text>
<text x="387.4" y="13.2">weight (kg)</text>
<text x="392.7" y="15.9">TOTAL</text>
<text x="335.5" y="18.8">IPE350-J</text>
<text x="335.5" y="21.8">IPE350-J</text>
<text x="335.5" y="24.8">PL20*180</text>
<text x="335.5" y="27.8">PL20*180</text>
<text x="335.5" y="30.7">PL10*80</text>
<text x="335.5" y="33.7">PL5*75</text>
<text x="335.5" y="36.7">PL5*130</text>
<text x="335.5" y="39.7">PL5*100</text>
<text x="395.9" y="42.4">(kg)</text>
</g>
</svg>
